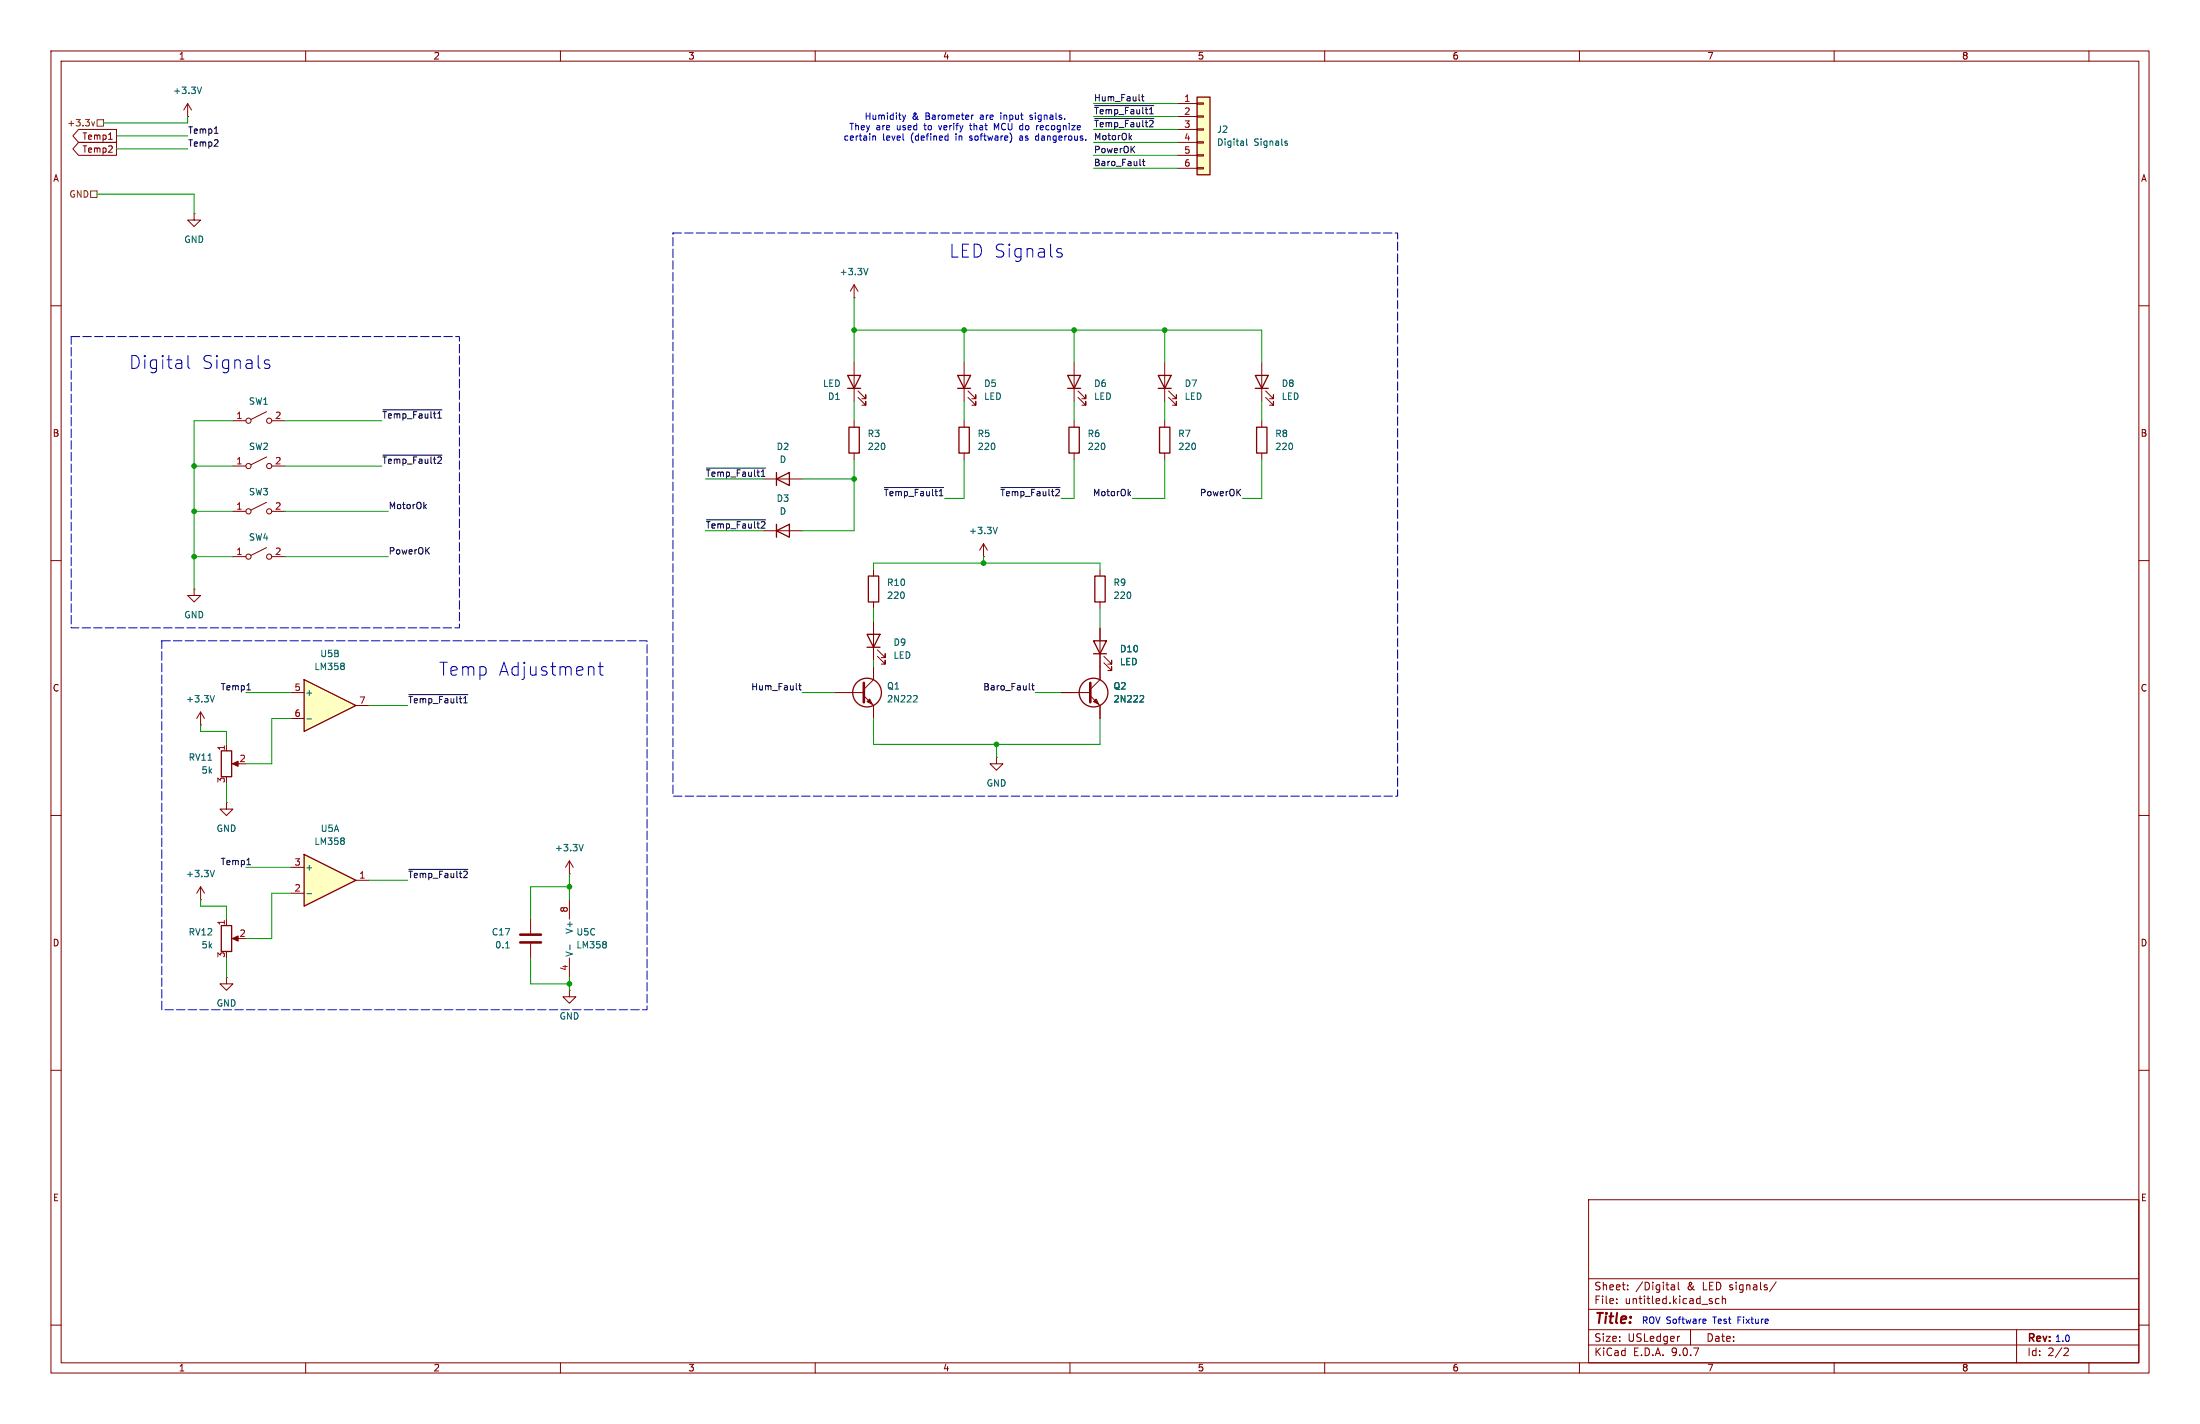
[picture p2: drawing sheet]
<svg xmlns="http://www.w3.org/2000/svg" width="432mm" height="279mm" viewBox="0 0 432 279" stroke-linecap="round" stroke-linejoin="round" font-family="sans-serif">
<g fill="none" stroke="#840000" stroke-width=".2">
<path d="M10 10h411.8v259.4h-411.8zM12 12h407.8v255.4h-407.8zM60 10v2M110 10v2M160 10v2M210 10v2M260 10v2M310 10v2M360 10v2M410 10v2M10 60h2M189.2 71.1v7.6"/>
<path d="M190 78l1.5 1.5v-.8v.8h-.7M190 76.7l1.5 1.5v-.7v.7h-.7M419.8 60h2M167.6 82.6v1.2M167.6 88.9v1.3M10 110h2M419.8 110h2M39.4 139.7l-.8 1.3M39.4 139.7l.7 1.3M39.4 139.7v2.5M10 160h2M39.4 142.2h.1"/>
<path d="M44.4 157.5v1.3h1.3l-1.3 1.2-1.2-1.2h1.2M44.4 157.5h.1M44.4 146.1v1.2M46 149.9h1M419.8 160h2M39.4 176.5h.1M39.4 174v2.5M39.4 174l-.8 1.3M39.4 174l.7 1.3M44.4 191.8v1.2h1.3l-1.3 1.3-1.2-1.3h1.2M44.4 191.8h.1M44.4 180.3v1.3"/>
<path d="M46 184.2h1M10 210h2M419.8 210h2M311.8 235.4h108v32h-108zM10 260h2M311.8 256.9h108M311.8 250.9h108M317.3 255.6v.2M317.3 254.9v.1M319.5 252.9v.2M319.5 252.2v.1M328 252.9l.2 .2 .5-.1"/>
<path d="M328 252.2h.6l.1 .9M328.7 252.4l-.5 .1-.2 .2M329.4 251.6v1.3l.2 .2M336 255.4v.3M337.4 254.9l-.4-.1-.3 .3 .1 .6h.6M338 254.9l.3-.1 .3 .1 .1 .9M338 254.3v1.5M348.6 251.5l-1.3 1.9M419.8 260h2M60 267.4v2M110 267.4v2M160 267.4v2"/>
<path d="M210 267.4v2M260 267.4v2M310 267.4v2M311.8 263.9h108M311.8 260.9h108M329.5 262.2h.2M331.8 260.9v3M360 267.4v2M395.8 260.9v6.5M405.3 264.5l.5 .1 .2 .3-1 1.1h1M410 267.4v2"/>
</g>
<path d="M188 73.7h2.5l-1.3 2.5zM188 76.2h2.5M166.6 83.8h2.1v5.1h-2.1zM43.4 147.3h2.1v5.1h-2.1zM43.4 181.6h2.1v5.1h-2.1z" fill="none" stroke="#840000" stroke-width=".25"/>
<path d="M42.1 136.5l-.4 1.2M42.1 170.8l-.4 1.2" fill="none" stroke="#006464" stroke-width=".2"/>
<g fill="#840000" stroke="#840000" stroke-width=".2">
<path d="M45.6 184.2l1.1-.6v1.1z"/>
<path d="M45.6 149.9l1.1-.5v1z"/>
</g>
<path d="M59.7 133.4l10.1 5-10.1 5.1z" fill="#ffffc2"/>
<path d="M166.4 73.7h2.5l-1.3 2.5zM166.4 76.2h2.5M188.2 83.8h2v5.1h-2zM59.7 133.4l10.1 5-10.1 5.1z" fill="none" stroke="#840000" stroke-width=".25"/>
<g fill="none" stroke="#840000" stroke-width=".2">
<path d="M167.6 71.1v7.6M168.4 78l1.5 1.5v-.8v.8h-.7M168.4 76.7l1.5 1.5v-.7v.7h-.7M189.2 82.6v1.2M189.2 88.9v1.3M57.1 135.9h2.6M69.8 138.4h2.6M57.1 141h2.6M111.8 171.5h.1M111.8 168.9l-.8 1.3M111.8 168.9l.7 1.3M111.8 168.9v2.6"/>
<path d="M111.8 176.5v3.8M104.1 180.3v2.8M104.1 185.2v2.8M111.8 188v3.8"/>
</g>
<path d="M67.5 130.2v.3M67.5 130.8v.5M60.2 141.1h1M114.5 165.7l-.4 1.2M99.3 186h.7M111.9 185.4v.9M118.9 184.9v.3M118.9 185.4v.5" fill="none" stroke="#006464" stroke-width=".2"/>
<path d="M102.1 184.9h4.1M102.1 183.4h4.1" fill="none" stroke="#840000" stroke-width=".51"/>
<path d="M59.7 167.6l10.1 5.1-10.1 5.1z" fill="#ffffc2"/>
<g fill="none" stroke="#840000" stroke-width=".25">
<path d="M209.5 73.7h2.6l-1.3 2.5zM209.5 76.2h2.6M246.4 73.7h2.5l-1.3 2.5zM246.4 76.2h2.5M246.6 83.8h2.1v5.1h-2.1zM152.4 104.1l2.5-1.2v2.5zM152.4 102.9v2.5M170.4 113h2.1v5.1h-2.1zM214.9 113h2v5.1h-2zM214.6 125.7h2.6l-1.3 2.6zM214.6 128.3h2.6M59.7 167.6l10.1 5.1-10.1 5.1z"/>
<circle cx="170.2" cy="135.9" r="2.82"/>
<circle cx="214.6" cy="135.9" r="2.82"/>
</g>
<g fill="none" stroke="#840000" stroke-width=".2">
<path d="M36.8 22.9h.1M36.8 20.3l-.7 1.3M36.8 20.3l.8 1.3M36.8 20.3v2.6M167.6 58.4h.1M167.6 55.9l-.7 1.3M167.6 55.9l.8 1.3M167.6 55.9v2.5M210.8 71.1v7.6M211.6 78l1.5 1.5v-.8v.8h-.8M211.6 76.7l1.5 1.5v-.7v.7h-.8M247.6 71.1v7.6"/>
<path d="M248.4 78l1.5 1.5v-.8v.8h-.7M248.4 76.7l1.5 1.5v-.7v.7h-.7M45.7 91.4h2.6M45.7 82.6h2.6M52.3 89.7l-3 1.5M52.3 80.8l-3 1.5M52.3 98.6l-3 1.5M53.3 91.4h2.6M53.3 82.6h2.6M247.6 82.6v1.2M247.6 88.9v1.3M38.1 115.6v1.2h1.3l-1.3 1.3-1.3-1.3h1.3"/>
<path d="M38.1 115.6h.1M45.7 109.2h2.6M45.7 100.3h2.6M52.3 107.4l-3 1.6M53.3 109.2h2.6M53.3 100.3h2.6M149.9 104.1h7.6M171.4 111.8v1.2M171.4 118.1v1.3M215.9 111.8v1.2M215.9 118.1v1.3M163.8 135.9h5.7"/>
<path d="M169.5 136.5l1.9 1.9v2.6M171.4 130.8v2.6l-1.9 1.9M208.3 135.9h5.7M214 136.5l1.9 1.9v2.6M215.9 123.2v10.2l-1.9 1.9M216.7 130l1.5 1.6v-.8v.8h-.8M216.7 128.8l1.5 1.5v-.8v.8h-.8M195.6 148.6v1.3h1.2l-1.2 1.2-1.3-1.2h1.3M195.6 148.6h.1M57.1 170.2h2.6M57.1 175.3h2.6M69.8 172.7h2.6"/>
<path d="M111.8 194.3v1.3h1.2l-1.2 1.3-1.3-1.3h1.3M111.8 194.3h.1"/>
<circle cx="48.8" cy="91.4" r=".51"/>
<circle cx="48.8" cy="82.6" r=".51"/>
<circle cx="52.8" cy="91.4" r=".51"/>
<circle cx="52.8" cy="82.6" r=".51"/>
<circle cx="48.8" cy="100.3" r=".51"/>
<circle cx="48.8" cy="109.2" r=".51"/>
<circle cx="52.8" cy="100.3" r=".51"/>
<circle cx="52.8" cy="109.2" r=".51"/>
</g>
<path d="M39.6 17.1l-.5 1.3M170.4 52.6l-.5 1.3M179.5 136.5h.4l.1 .3-.8 .9h.8M223.9 136.5h.5l.1 .3-.8 .9h.8M60.2 175.4h1M67.5 164.5v.3M67.5 165.1v.5" fill="none" stroke="#006464" stroke-width=".2"/>
<path d="M169.5 134v3.8M214 134v3.8" fill="none" stroke="#840000" stroke-width=".51"/>
<g fill="#840000" stroke="#840000" stroke-width=".2">
<path d="M170.2 137.7l.5-.5 .5 1z"/>
<path d="M214.6 137.7l.5-.5 .5 1z"/>
</g>
<path d="M234.9 19.1h2.6v15.2h-2.6z" fill="#ffffc2"/>
<path d="M234.9 19.1h2.6v15.2h-2.6zM227.3 73.7h2.6l-1.3 2.5zM227.3 76.2h2.6M152.4 94l2.5-1.3v2.6zM152.4 92.7v2.6M209.8 83.8h2v5.1h-2zM227.6 83.8h2v5.1h-2zM170.2 124.5h2.5l-1.3 2.5zM170.2 127h2.5" fill="none" stroke="#840000" stroke-width=".25"/>
<g fill="none" stroke="#840000" stroke-width=".2">
<path d="M15.4 25.4h7.5v2.5h-7.5l-1.1-1.2zM15.4 27.9h7.5v2.6h-7.5l-1.1-1.3zM21.3 27.3h.7M231.1 20.3h3.8M231.1 22.9h3.8M231.1 25.4h3.8M231.1 27.9h3.8M231.1 30.5h3.8M231.1 33h3.8M234.9 20.2h1.3v.2h-1.3zM234.9 22.7h1.3v.3h-1.3zM234.9 25.3h1.3v.2h-1.3z"/>
<path d="M234.9 27.8h1.3v.3h-1.3zM234.9 30.4h1.3v.2h-1.3zM234.9 32.9h1.3v.2h-1.3zM38.1 41.9v1.3h1.3l-1.3 1.3-1.3-1.3h1.3M38.1 41.9h.1M228.6 71.1v7.6M229.4 78l1.5 1.5v-.8v.8h-.8M229.4 76.7l1.5 1.5v-.7v.7h-.8M149.9 94h7.6M210.8 82.6v1.2M210.8 88.9v1.3M228.6 82.6v1.2"/>
<path d="M228.6 88.9v1.3M193 109.2h.1M193 106.7l-.7 1.3M193 106.7l.8 1.3M193 106.7v2.5M171.4 121.9v7.6M172.2 128.8l1.5 1.5v-.8v.8h-.7M172.2 127.5l1.5 1.5v-.7v.7h-.7M208.3 135.9h2.5M215.9 123.2v2.5M215.9 128.3v5.1M215.9 138.4v2.6"/>
</g>
<path d="M244.7 27.2v1.1l.2 .2M252.4 28.1l.3 .1v.1l-.4 .2M252.4 27.7h.3M195.8 103.4l-.5 1.3M223.9 136.5h.5l.1 .3-.8 .9h.8" fill="none" stroke="#006464" stroke-width=".2"/>
<path d="M17.8 37.5h1.2v1.2h-1.2zM18 23.9l.3 .8 .3-.8M19 23.5h1.3v1.3h-1.3z" fill="none" stroke="#725600" stroke-width=".2"/>
<g fill="none" stroke="#0f0f0f" stroke-width=".2">
<path d="M224 19h.5M224.2 18.5v1.1l.3 .2M42.1 26.2h.7M214.9 20.7h11.6M214.9 23.3h11.6M221.7 26.9l.4 .5M222.1 26.6l-.5 .5M223.8 32.4l.1 .1M224.2 31.7h.5M224.4 31.2v1.1l.3 .2M75.2 80.4h11.6M75.2 89.3h11.6"/>
<path d="M83.3 99.3l.4 .5M83.7 99l-.5 .5M138.7 91.8h11.6M173.6 95.7h11.6M196.5 95.7h11.6M221.5 96.8l.4 .5M221.9 96.4l-.5 .5M138.7 102h11.6M48.5 135.4h.7M80.2 136.3h11.6M156.8 134.5h.5M157 134.1v1.1l.3 .2"/>
<path d="M202.1 135.3l.1 .1M202.5 134.5h.5M202.7 134.1v1.1l.3 .2M48.5 169.7h.7M80.2 170.6h11.6"/>
</g>
<g fill="none" stroke="#009600" stroke-width=".2">
<path d="M19 38.1h19.1v3.8M22.9 26.7h13.9M22.9 29.2h13.9M36.8 22.9v1.2h-16.5M214.6 20.3h16.5M214.6 30.5h16.5M214.6 27.9h16.5M214.6 33h16.5M214.6 25.4h16.5M214.6 22.9h16.5M167.6 58.4v12.7M167.6 78.7v3.9"/>
<path d="M167.6 64.8h80v6.3M189.2 64.8v6.3M189.2 78.7v3.9M210.8 64.8v6.3M210.8 78.7v3.9M228.6 64.8v6.3M228.6 78.7v3.9M247.6 78.7v3.9M38.1 91.4h7.6M45.7 82.6h-7.6v33M55.9 91.4h19M55.9 82.6h19"/>
<path d="M138.4 94h11.5M157.5 94h10.1M167.6 90.2v13.9h-10.1M189.2 90.2v7.6h-3.8M210.8 90.2v7.6h-2.5M228.6 90.2v7.6h-6.4M247.6 90.2v7.6h-3.8M38.1 109.2h7.6M38.1 100.3h7.6M55.9 109.2h20.3M55.9 100.3h20.3M138.4 104.1h11.5"/>
<path d="M171.4 111.8v-1.3h44.5v1.3M171.4 119.4v2.5M193 109.2v1.3M215.9 119.4v3.8M48.3 135.9h8.8M72.4 138.4h7.6M157.5 135.9h6.3M171.4 129.5v1.3M203.2 135.9h5.1M39.4 142.2v1.3h5v2.6M44.4 153.7v3.8M57.1 141h-3.8v8.9h-5"/>
<path d="M171.4 141v5.1h44.5v-5.1M195.6 146.1v2.5M39.4 176.5v1.3h5v2.5M48.3 170.2h8.8M57.1 175.3h-3.8v8.9h-5M72.4 172.7h7.6M111.8 171.5v5M111.8 174h-7.7v6.3M44.4 188v3.8M104.1 188v5h7.7M111.8 191.8v2.5"/>
</g>
<g fill="none" stroke="#0000c2" stroke-width=".2">
<path d="M171.3 26.7v.8M171.3 26.8l.5-.1 .1 .8M177.1 22.6l.3 .8M177.3 27.5h.1M177.4 23.4l-.3 .5M177.8 22.6l-.4 .8M186.1 26.3v1.2M186.1 27.5h-.4M190.3 24.6h.5M190.5 24.2v1.2M190.7 22.6v.8M191.1 22.6l-.4 .2"/>
<path d="M195.6 25.1l-.4-.9v1.3M198.5 26.6v.9M200.3 26.7h-.1M200.3 27l-.2 .2 .2 .3M202.1 23.4h.1M202.3 22.6l-.2 .2 .2 .2M203.7 26.7h-.3l-.2 .2 .1 .5 .4 .1M204.2 24.7v.7M204.8 24.9l-.6 .2M207.5 49.5l.6 .1 .4 .4-.1 .3-.7 .1M207.5 48.9l.3-.1 .6 .1M36.9 69.8v2.1l.4 .4"/>
<path d="M52 71.3l.6 .1 .4 .4-.1 .4-.8 .1M52 70.7l.3-.1 .6 .1M117.4 130.8h1M117.8 129.9v2.2l.1 .3 .5 .1M334.4 258.8l.4 .1v.2l-.6 .1M334.8 259.6l-.4 .1"/>
</g>
<path d="M132.1 45.7h142.2v110.5h-142.2zM14 66h76.2v57.2h-76.2zM31.7 125.7h95.3v72.4h-95.3z" fill="none" stroke="#0000c2" stroke-width=".2" stroke-dasharray="1.7 .6"/>
<g fill="#009600" stroke="#009600" stroke-width=".2">
<circle cx="111.8" cy="174" r=".46"/>
<circle cx="111.8" cy="193" r=".46"/>
<circle cx="195.6" cy="146.1" r=".46"/>
<circle cx="228.6" cy="64.8" r=".46"/>
<circle cx="193" cy="110.5" r=".46"/>
<circle cx="167.6" cy="64.8" r=".46"/>
<circle cx="167.6" cy="94" r=".46"/>
<circle cx="38.1" cy="109.2" r=".46"/>
<circle cx="38.1" cy="100.3" r=".46"/>
<circle cx="38.1" cy="91.4" r=".46"/>
<circle cx="189.2" cy="64.8" r=".46"/>
<circle cx="210.8" cy="64.8" r=".46"/>
</g>
<g font-size="3.5" fill="#0000c2">
<text x="186.3" y="50.8">LED Signals</text>
<text x="25.3" y="72.6">Digital</text>
<text x="39.5" y="72.6">Signals</text>
<text x="86.1" y="132.8">Temp</text>
<text x="97.8" y="132.8">Adjustment</text>
</g>
<text font-size="2.8" fill="#840000" x="312.8" y="260.3">Title:</text>
<g font-size="2.1" fill="#840000">
<text x="312.8" y="256.1">File:</text>
<text x="312.8" y="253.4">Sheet:</text>
<text x="318.9" y="256.1">untitled.kicad_sch</text>
<text x="321" y="253.4">/Digital</text>
<text x="331.2" y="253.4">&amp;</text>
<text x="334.3" y="253.4">LED signals/</text>
<text x="312.8" y="263.5">Size:</text>
<text x="319.5" y="263.5">USLedger</text>
<text x="334.8" y="263.5">Date:</text>
<text x="397.8" y="263.7">Rev:</text>
<text x="312.8" y="266.3">KiCad</text>
<text x="320.5" y="266.3">E.D.A.</text>
<text x="328.1" y="266.3">9.0.7</text>
<text x="397.8" y="266.3">Id:</text>
<text x="401.9" y="266.3">2/2</text>
</g>
<g font-size="1.8" fill="#840000">
<text x="35" y="11.9">1</text>
<text x="85" y="11.9">2</text>
<text x="135" y="11.9">3</text>
<text x="185" y="11.9">4</text>
<text x="235" y="11.9">5</text>
<text x="285" y="11.9">6</text>
<text x="335" y="11.9">7</text>
<text x="385" y="11.9">8</text>
<text x="16.1" y="27.6">Temp1</text>
<text x="10.3" y="35.9">A</text>
<text x="16.1" y="30.2">Temp2</text>
<text x="420.1" y="35.9">A</text>
<text x="10.3" y="85.9">B</text>
<text x="420.1" y="85.9">B</text>
<text x="10.3" y="135.9">C</text>
<text x="420.1" y="135.9">C</text>
<text x="10.3" y="185.9">D</text>
<text x="420.1" y="185.9">D</text>
<text x="10.3" y="235.9">E</text>
<text x="420.1" y="235.9">E</text>
<text x="35" y="269.3">1</text>
<text x="85" y="269.3">2</text>
<text x="135" y="269.3">3</text>
<text x="185" y="269.3">4</text>
<text x="235" y="269.3">5</text>
<text x="285" y="269.3">6</text>
<text x="335" y="269.3">7</text>
<text x="385" y="269.3">8</text>
</g>
<g font-size="1.8" fill="#006464">
<text x="33.9" y="18.6">+3.3V</text>
<text x="238.8" y="26.3">J2</text>
<text x="238.8" y="28.8">Digital</text>
<text x="246.1" y="28.8">Signals</text>
<text x="36.1" y="47.9">GND</text>
<text x="164.7" y="54.2">+3.3V</text>
<text x="161.4" y="76.1">LED</text>
<text x="193" y="76.1">D5</text>
<text x="214.6" y="76.1">D6</text>
<text x="232.4" y="76.1">D7</text>
<text x="251.5" y="76.1">D8</text>
<text x="48.8" y="79.6">SW1</text>
<text x="162.4" y="78.7">D1</text>
<text x="193" y="78.7">LED</text>
<text x="214.6" y="78.7">LED</text>
<text x="232.4" y="78.7">LED</text>
<text x="251.5" y="78.7">LED</text>
<text x="48.8" y="88.5">SW2</text>
<text x="152.3" y="88.5">D2</text>
<text x="170.2" y="86">R3</text>
<text x="170.2" y="88.5">220</text>
<text x="191.8" y="86">R5</text>
<text x="191.8" y="88.5">220</text>
<text x="213.4" y="86">R6</text>
<text x="213.4" y="88.5">220</text>
<text x="231.1" y="86">R7</text>
<text x="231.1" y="88.5">220</text>
<text x="250.2" y="86">R8</text>
<text x="250.2" y="88.5">220</text>
<text x="152.9" y="91">D</text>
<text x="48.8" y="97.4">SW3</text>
<text x="152.3" y="98.7">D3</text>
<text x="152.9" y="101.2">D</text>
<text x="48.8" y="106.3">SW4</text>
<text x="190.1" y="105">+3.3V</text>
<text x="174" y="117.7">220</text>
<text x="174" y="115.2">R10</text>
<text x="218.4" y="115.2">R9</text>
<text x="218.4" y="117.7">220</text>
<text x="36.1" y="121.5">GND</text>
<text x="61.6" y="131.7">LM358</text>
<text x="62.8" y="129.1">U5B</text>
<text x="175.3" y="126.9">D9</text>
<text x="175.3" y="129.5">LED</text>
<text x="219.7" y="130.7">LED</text>
<text x="219.7" y="128.2">D10</text>
<text x="59.8" y="136.8">+</text>
<text x="174" y="135.5">Q1</text>
<text x="218.4" y="135.5">Q2</text>
<text x="36.4" y="138">+3.3V</text>
<text x="174" y="138">2N222</text>
<text x="218.4" y="138">2N222</text>
<text x="36.9" y="149.5">RV11</text>
<text x="39.5" y="152">5k</text>
<text x="193.5" y="154.5">GND</text>
<text x="42.4" y="163.4">GND</text>
<text x="61.6" y="166">LM358</text>
<text x="62.9" y="163.4">U5A</text>
<text x="108.8" y="167.2">+3.3V</text>
<text x="36.4" y="172.3">+3.3V</text>
<text x="59.8" y="171">+</text>
<text x="36.9" y="183.7">RV12</text>
<text x="96.4" y="183.7">C17</text>
<text x="112.6" y="183.3" transform="rotate(-90 112.6 183.3)">V+</text>
<text x="113" y="183.7">U5C</text>
<text x="39.5" y="186.3">5k</text>
<text x="97.1" y="186.3">0.1</text>
<text x="112.6" y="187.8" transform="rotate(-90 112.6 187.8)">V-</text>
<text x="113" y="186.3">LM358</text>
<text x="42.4" y="197.7">GND</text>
<text x="109.7" y="200.3">GND</text>
</g>
<g font-size="1.8" fill="#0000c2">
<text x="169.6" y="23.7">Humidity</text>
<text x="179" y="23.7">&amp;</text>
<text x="181.7" y="23.7">Barometer</text>
<text x="192.7" y="23.7">are</text>
<text x="196.8" y="23.7">input</text>
<text x="202.8" y="23.7">signals.</text>
<text x="165.5" y="27.8">certain</text>
<text x="166.6" y="25.8">They</text>
<text x="171.9" y="25.8">are</text>
<text x="173.2" y="27.8">level</text>
<text x="176.1" y="25.8">used</text>
<text x="178.9" y="27.8">(defined</text>
<text x="181.7" y="25.8">to</text>
<text x="184.8" y="25.8">verify</text>
<text x="187.8" y="27.8">in</text>
<text x="190.8" y="27.8">software)</text>
<text x="191.1" y="25.8">that</text>
<text x="196" y="25.8">MCU do</text>
<text x="200.8" y="27.8">as</text>
<text x="204.1" y="27.8">dangerous.</text>
<text x="204.7" y="25.8">recognize</text>
<text x="322.2" y="259.9">ROV Software</text>
<text x="336.3" y="259.9">Test</text>
<text x="341.3" y="259.9">Fixture</text>
<text x="403.3" y="263.5">1.0</text>
</g>
<g font-size="1.8" fill="#0f0f0f">
<text x="214.6" y="20">Hum_Fault</text>
<text x="214.6" y="22.5">~{Temp_Fault1}</text>
<text x="36.8" y="26.3">Temp1</text>
<text x="36.8" y="28.9">Temp2</text>
<text x="214.6" y="27.6">MotorOk</text>
<text x="214.6" y="25.1">~{Temp_Fault2}</text>
<text x="214.6" y="30.1">PowerOK</text>
<text x="214.6" y="32.7">Baro_Fault</text>
<text x="74.9" y="82.2">~{Temp_Fault1}</text>
<text x="74.9" y="91.1">~{Temp_Fault2}</text>
<text x="138.4" y="93.6">~{Temp_Fault1}</text>
<text x="76.2" y="100">MotorOk</text>
<text x="173.4" y="97.4">~{Temp_Fault1}</text>
<text x="196.2" y="97.4">~{Temp_Fault2}</text>
<text x="214.4" y="97.4">MotorOk</text>
<text x="235.4" y="97.4">PowerOK</text>
<text x="138.4" y="103.8">~{Temp_Fault2}</text>
<text x="76.2" y="108.9">PowerOK</text>
<text x="43.2" y="135.5">Temp1</text>
<text x="147.4" y="135.5">Hum_Fault</text>
<text x="192.9" y="135.5">Baro_Fault</text>
<text x="80" y="138.1">~{Temp_Fault1}</text>
<text x="43.2" y="169.8">Temp1</text>
<text x="80" y="172.4">~{Temp_Fault2}</text>
</g>
<g font-size="1.8" fill="#a90000">
<text x="232.3" y="20.1">1</text>
<text x="232.3" y="22.6">2</text>
<text x="232.3" y="25.1">3</text>
<text x="232.3" y="27.7">4</text>
<text x="232.3" y="30.2">5</text>
<text x="232.3" y="32.8">6</text>
<text x="46.3" y="82.3">1</text>
<text x="53.9" y="82.3">2</text>
<text x="46.3" y="91.2">1</text>
<text x="53.9" y="91.2">2</text>
<text x="46.3" y="100.1">1</text>
<text x="53.9" y="100.1">2</text>
<text x="46.3" y="109">1</text>
<text x="53.9" y="109">2</text>
<text x="57.7" y="135.6">5</text>
<text x="57.7" y="140.7">6</text>
<text x="70.4" y="138.2">7</text>
<text x="44.2" y="147.4" transform="rotate(-90 44.2 147.4)">1</text>
<text x="46.9" y="149.6">2</text>
<text x="44.2" y="153.7" transform="rotate(-90 44.2 153.7)">3</text>
<text x="57.7" y="169.9">3</text>
<text x="70.4" y="172.5">1</text>
<text x="57.7" y="175">2</text>
<text x="111.5" y="179.1" transform="rotate(-90 111.5 179.1)">8</text>
<text x="44.2" y="181.7" transform="rotate(-90 44.2 181.7)">1</text>
<text x="46.9" y="183.9">2</text>
<text x="44.2" y="188" transform="rotate(-90 44.2 188)">3</text>
<text x="111.5" y="190.6" transform="rotate(-90 111.5 190.6)">4</text>
</g>
<g font-size="1.8" fill="#725600">
<text x="13.1" y="25">+3.3v</text>
<text x="13.5" y="39">GND</text>
</g>
</svg>
